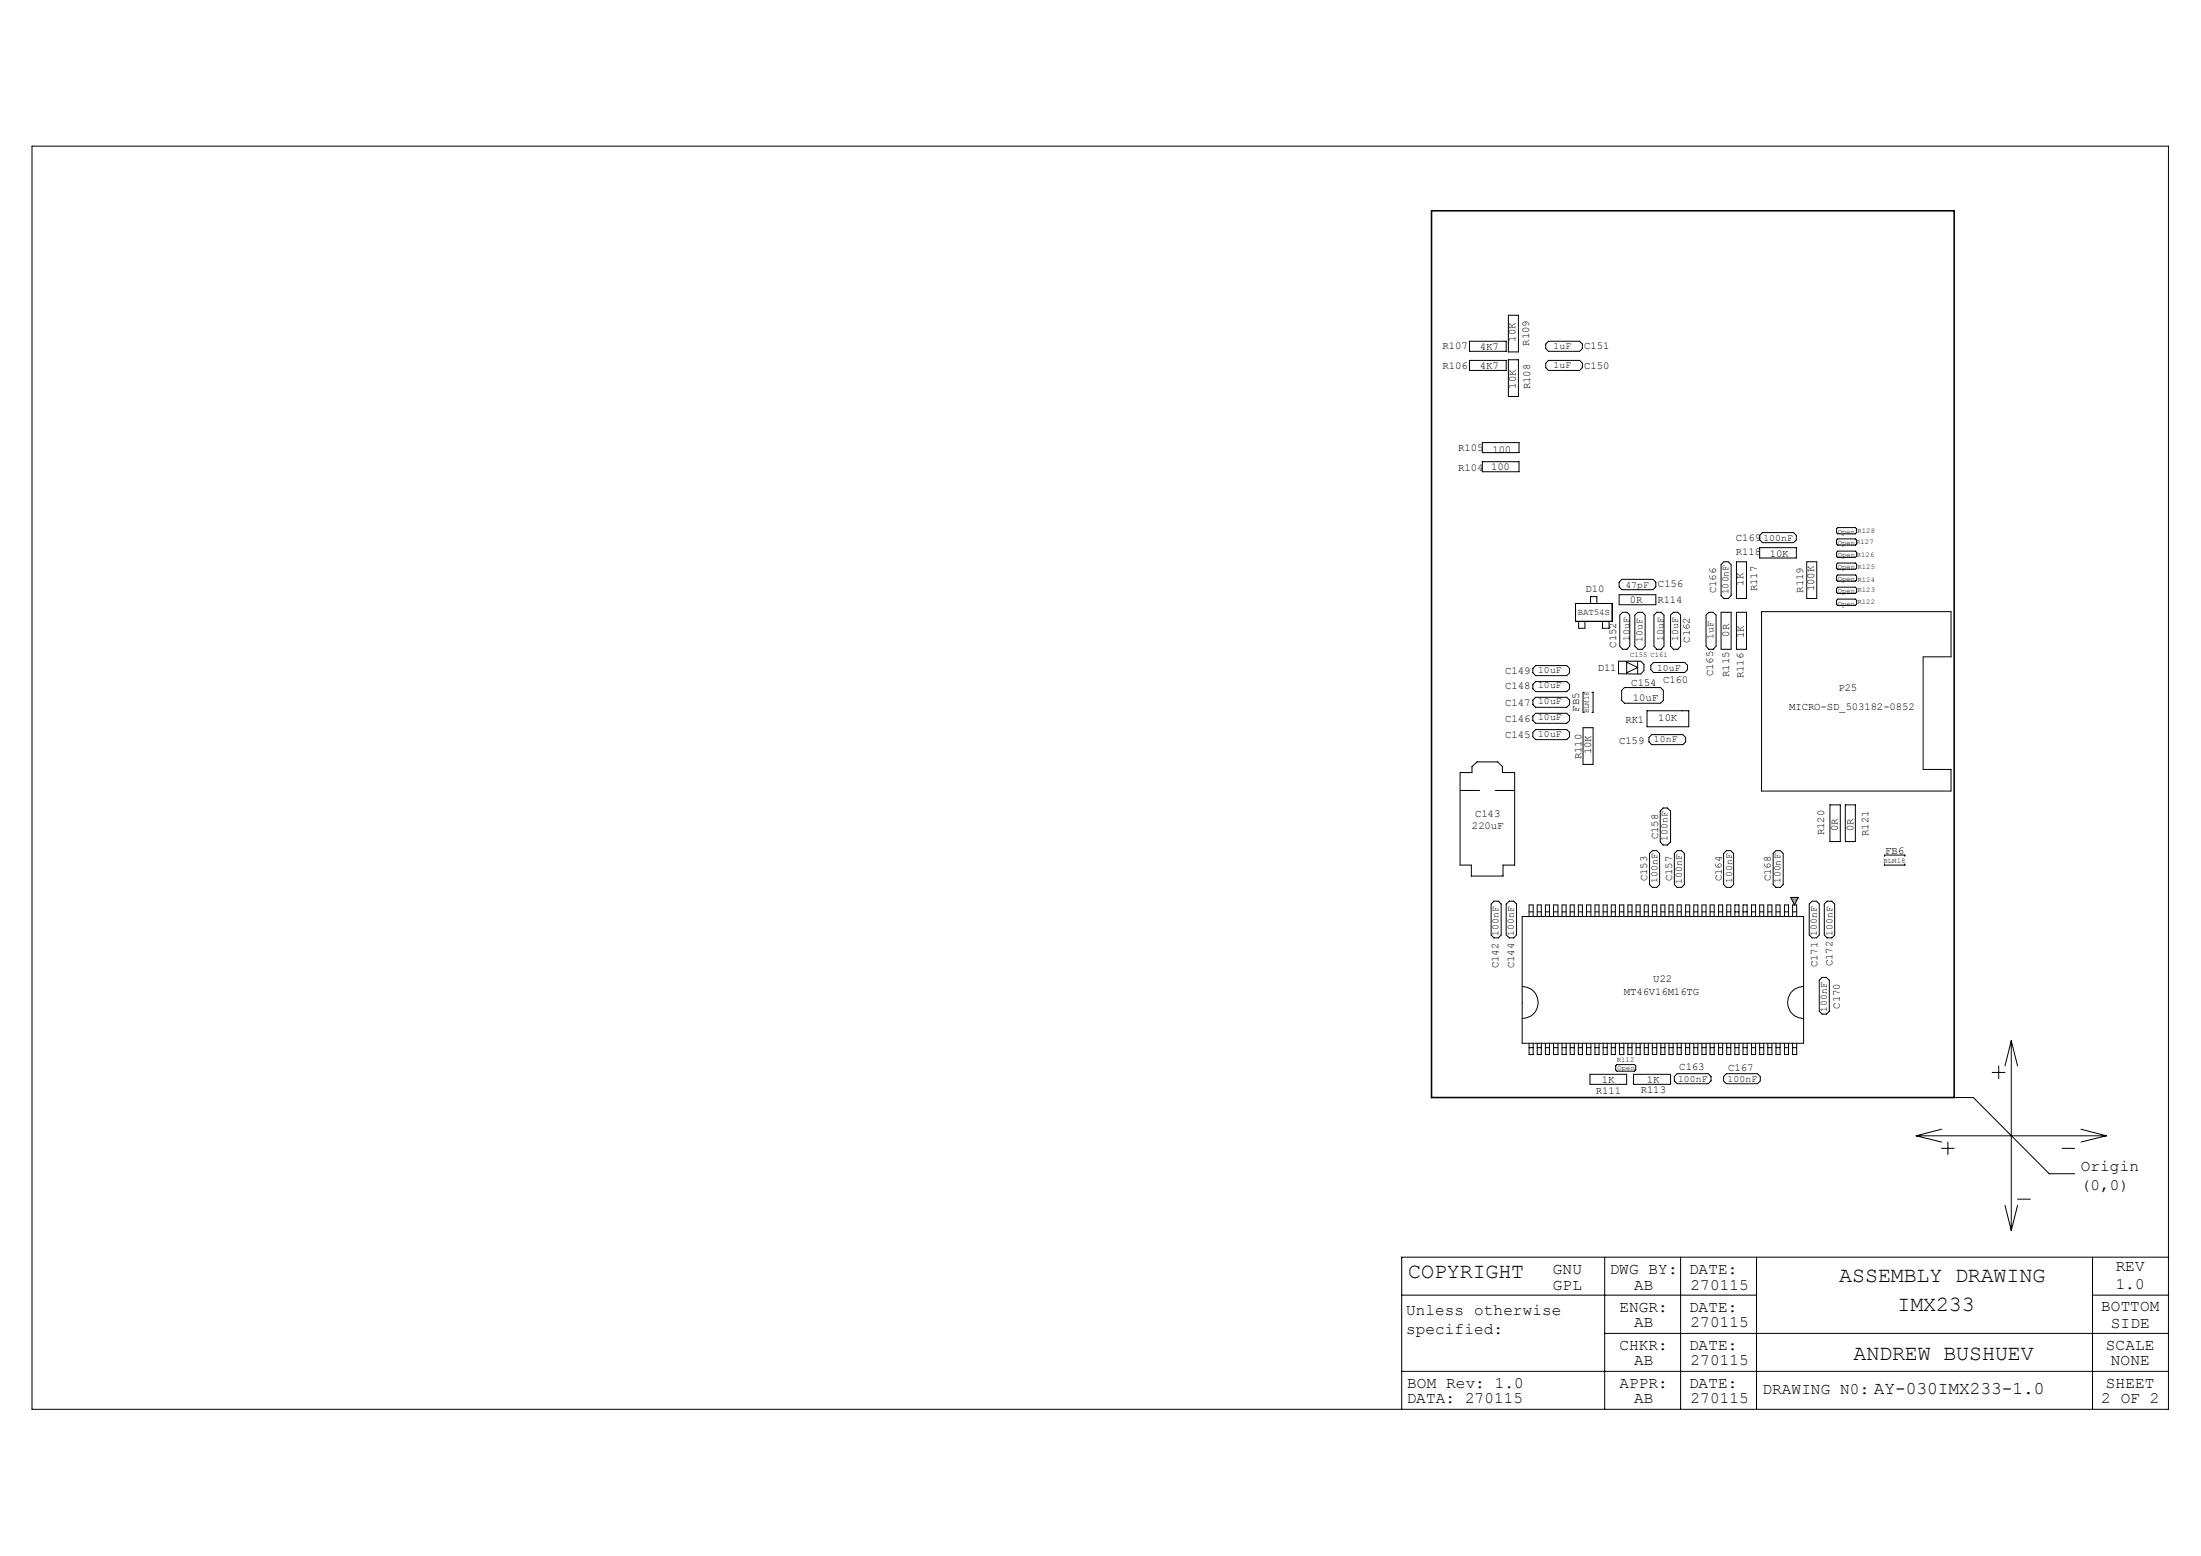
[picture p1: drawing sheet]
<svg xmlns="http://www.w3.org/2000/svg" width="297mm" height="210mm" viewBox="0 0 297 210" stroke-linecap="round" stroke-linejoin="round" font-family="sans-serif">
<g fill="none" stroke="#000" stroke-width=".13">
<path d="M4.3 19.7h288.3v170.5h-288.3zM258.6 153.3h25.6M258.6 153.3l3.4 .8M262 152.4l-3.4 .9M262 155h1.7M262.8 154.1v1.7M263.7 148.1h2.6l10.2 10.3h3.5M268.8 144.7h1.8M269.7 143.8v1.8M271.4 140.5v25.6M271.4 140.5l.8 3.3M271.4 140.5l-.8 3.3"/>
<path d="M278.3 155h1.7M280.8 152.4l3.4 .9M284.2 153.3l-3.4 .8M189.1 174.8h47.9M216.5 180h76.1M216.5 169.7v20.5M226.8 169.7v20.5M237 169.7v20.5M270.6 162.7l.8 3.4M272.2 161.8h1.8M272.2 162.7l-.8 3.4M282.4 174.8h10.2"/>
<path d="M282.4 169.7v20.5M292.6 169.7h-103.5v20.5M189.1 185.1h103.5"/>
</g>
<g fill="#959595">
<path d="M242.1 121.1h.6l-.6 1z" fill-rule="evenodd"/>
<path d="M241.6 121.1h.5v1z" fill-rule="evenodd"/>
</g>
<g fill="none" stroke="#000" stroke-width=".13">
<path d="M198.3 46.1h4.9v1.3h-4.9zM198.3 48.6h4.9v1.4h-4.9zM200 59.7h5v1.4h-5zM203.5 42.5h1.4v5h-1.4zM203.5 48.6h1.4v4.9h-1.4zM208.6 49l.4-.4h4.1l.4 .4v.6l-.4 .4h-4.1l-.4-.4zM209 46.1h4.1l.4 .3v.6l-.4 .4h-4.1l-.4-.4v-.6zM200 62.3h5v1.4h-5zM218.5 78.6l.4-.4h4.2l.3 .4v.6l-.3 .4h-4.2l-.4-.4zM232.2 76.2l.4-.4h.6l.4 .4v4.2l-.4 .4h-.6l-.4-.4zM234.3 75.8h1.4v5h-1.4zM237.4 73.9h5v1.4h-5z"/>
<path d="M237.8 71.9h4.2l.4 .4v.6l-.4 .3h-4.2l-.4-.3v-.6zM243.8 75.8h1.4v5h-1.4zM247.8 74.5l.2-.1h2.4l.1 .1v.6l-.1 .1h-2.4l-.2-.1zM247.8 77.8l.2-.2h2.4l.1 .2v.5l-.1 .1h-2.4l-.2-.1zM247.8 71.4l.2-.2h2.4l.1 .2v.5l-.1 .2h-2.4l-.2-.2zM247.8 72.9l.2-.2h2.4l.1 .2v.5l-.1 .2h-2.4l-.2-.2zM247.8 76.2l.2-.2h2.4l.1 .2v.5l-.1 .1h-2.4l-.2-.1zM247.8 79.4l.2-.2h2.4l.1 .2v.5l-.1 .2h-2.4l-.2-.2zM206.8 90.2l.4-.4h4.2l.4 .4v.6l-.4 .4h-4.2l-.4-.4zM206.8 92.4l.4-.4h4.2l.4 .4v.6l-.4 .3h-4.2l-.4-.3zM206.8 94.5l.4-.4h4.2l.4 .4v.6l-.4 .4h-4.2l-.4-.4zM206.8 96.6l.4-.3h4.2l.4 .3v.6l-.4 .4h-4.2l-.4-.4z"/>
<path d="M207.2 98.5h4.2l.4 .3v.6l-.4 .4h-4.2l-.4-.4v-.6zM212.6 81.4h5v2.5h-5zM213 83.9v.9h.9v-.9M213.6 98.2h1.4v5h-1.4zM213.8 93.4h-.2v2.7h.2M214.6 81.4v-.9h.9v.9M214.8 93.4h.2v2.7h-.2M216.2 83.9v.9h.9v-.9M218.4 89.2h3l.4 .5v.8l-.4 .5-3-.1zM218.5 80.3h4.9v1.3h-4.9zM218.9 82.6h.6l.4 .4v4.2l-.4 .4h-.6l-.3-.4v-4.2zM219.2 92.8h4.9l.4 .4v1.3l-.4 .4h-4.9l-.4-.4v-1.3z"/>
<path d="M219.5 89.4l1.5 .7-1.5 .7zM220.6 83l.4-.4h.6l.4 .4v4.2l-.4 .4h-.6l-.4-.4zM221 89.2v1.7M222.2 95.9h5.7v2.2h-5.7zM222.5 99.5l.4-.4h4.2l.4 .4v.6l-.4 .4h-4.2l-.4-.4zM222.8 89.8l.3-.4h4.2l.4 .4v.6l-.4 .4h-4.2l-.3-.4zM223.6 82.6h.6l.3 .4v4.2l-.3 .4h-.6l-.4-.4v-4.2zM225.8 82.6h.6l.4 .4v4.2l-.4 .4h-.6l-.4-.4v-4.2zM230.6 82.6h.6l.4 .4v4.2l-.4 .4h-.6l-.4-.4v-4.2zM232.2 82.6h1.4v5h-1.4zM234.3 82.6h1.4v5h-1.4zM237.7 82.5h25.6v6.1h-3.8v15.2h3.8v3h-25.6z"/>
<path d="M247.8 81l.2-.1h2.4l.1 .1v.5l-.1 .2h-2.4l-.2-.2zM197 104.3h1.6v-.8l.7-.7h2.8l.6 .7v.8h1.7v12.5h-1.6v1.4h-4.3v-1.4h-1.5zM197.1 106.7h2.5M201.8 106.7h2.5M223 114.8h.6l.3 .4v4.2l-.3 .4h-.6l-.4-.4v-4.2zM224.4 109.1h.6l.4 .4v4.1l-.4 .4h-.6l-.4-.4v-4.1zM225.9 115.2l.4-.4h.6l.4 .4v4.2l-.4 .4h-.6l-.4-.4zM233 114.8h.6l.3 .4v4.2l-.3 .4h-.6l-.4-.4v-4.2zM239.3 115.2l.3-.4h.6l.4 .4v4.2l-.4 .4h-.6l-.3-.4zM246.9 108.6h1.4v5h-1.4zM249 108.6h1.4v5h-1.4zM254.3 116.6v.2h2.7v-.2"/>
<path d="M254.3 115.6v-.2h2.7v.2M201.2 122l.4-.4h.6l.4 .4v4.2l-.4 .4h-.6l-.4-.4zM203.2 122l.5-.4h.6l.3 .4v4.2l-.3 .4h-.6l-.5-.4zM205.4 133.1a2.16 2.16 0 0 1 2.2 2.2 2.16 2.16 0 0 1-2.2 2.2M205.4 123.7h38v17.1h-38zM206.3 123.7v-1.6h.6v1.6M206.3 123.1h.6M207.4 123.7v-1.6h.6v1.6M207.4 123.1h.6M208.5 123.7v-1.6h.6v1.6M208.5 123.1h.6M209.6 123.7v-1.6h.6v1.6"/>
<path d="M209.6 123.1h.6M210.8 123.7v-1.6h.5v1.6M210.8 123.1h.5M211.9 123.7v-1.6h.5v1.6M211.9 123.1h.5M213 123.7v-1.6h.5v1.6M213 123.1h.5M214.1 123.7v-1.6h.6v1.6M214.1 123.1h.6M215.2 123.7v-1.6h.6v1.6M215.2 123.1h.6M216.3 123.7v-1.6h.6v1.6"/>
<path d="M216.3 123.1h.6M217.4 123.7v-1.6h.6v1.6M217.4 123.1h.6M218.5 123.7v-1.6h.6v1.6M218.5 123.1h.6M219.7 123.7v-1.6h.5v1.6M219.7 123.1h.5M220.8 123.7v-1.6h.5v1.6M220.8 123.1h.5M221.9 123.7v-1.6h.5v1.6M221.9 123.1h.5M223 123.7v-1.6h.6v1.6"/>
<path d="M223 123.1h.6M224.1 123.7v-1.6h.6v1.6M224.1 123.1h.6M225.2 123.7v-1.6h.6v1.6M225.2 123.1h.6M226.3 123.7v-1.6h.6v1.6M226.3 123.1h.6M227.5 123.7v-1.6h.5v1.6M227.5 123.1h.5M228.6 123.7v-1.6h.5v1.6M228.6 123.1h.5M229.7 123.7v-1.6h.5v1.6"/>
<path d="M229.7 123.1h.5M230.8 123.7v-1.6h.5v1.6M230.8 123.1h.5M231.9 123.7v-1.6h.6v1.6M231.9 123.1h.6M233 123.7v-1.6h.6v1.6M233 123.1h.6M234.1 123.7v-1.6h.6v1.6M234.1 123.1h.6M235.2 123.7v-1.6h.6v1.6M235.2 123.1h.6M236.3 123.7v-1.6h.6v1.6"/>
<path d="M236.3 123.1h.6M237.4 123.7v-1.6h.6v1.6M237.4 123.1h.6M238.5 123.7v-1.6h.6v1.6M238.5 123.1h.6M239.6 123.7v-1.6h.6v1.6M239.6 123.1h.6M240.8 123.7v-1.6h.5v1.6M240.8 123.1h.5M241.6 121.1h1.1l-.6 1zM241.9 123.7v-1.6h.5v1.6M241.9 123.1h.5"/>
<path d="M243.4 133.1a2.16 2.16 0 0 0-2.2 2.2 2.16 2.16 0 0 0 2.2 2.2M244.1 122l.4-.4h.6l.4 .4v4.2l-.4 .4h-.6l-.4-.4zM245.5 132.3l.4-.4h.6l.3 .4v4.2l-.3 .4h-.6l-.4-.4zM246.2 122l.3-.4h.7l.4 .4v4.2l-.4 .4h-.7l-.3-.4zM206.3 140.8v1.5h.6v-1.5M206.3 141.4h.6M207.4 140.8v1.5h.6v-1.5M207.4 141.4h.6M208.5 140.8v1.5h.6v-1.5M208.5 141.4h.6M209.6 140.8v1.5h.6v-1.5M209.6 141.4h.6"/>
<path d="M210.8 140.8v1.5h.5v-1.5M210.8 141.4h.5M211.9 140.8v1.5h.5v-1.5M211.9 141.4h.5M213 140.8v1.5h.5v-1.5M213 141.4h.5M214.1 141.4h.6M214.1 140.8v1.5h.6v-1.5M214.5 145h5v1.3h-5zM215.2 141.4h.6M215.2 140.8v1.5h.6v-1.5M216.3 141.4h.6"/>
<path d="M216.3 140.8v1.5h.6v-1.5M217.4 141.4h.6M217.4 140.8v1.5h.6v-1.5M218.2 143.7h2.4l.1 .1v.6l-.1 .2h-2.4l-.2-.2v-.6zM218.5 141.4h.6M218.5 140.8v1.5h.6v-1.5M219.7 141.4h.5M219.7 140.8v1.5h.5v-1.5M220.4 145h5v1.3h-5zM220.8 141.4h.5M220.8 140.8v1.5h.5v-1.5M221.9 141.4h.5"/>
<path d="M221.9 140.8v1.5h.5v-1.5M223 141.4h.6M223 140.8v1.5h.6v-1.5M224.1 141.4h.6M224.1 140.8v1.5h.6v-1.5M225.2 141.4h.6M225.2 140.8v1.5h.6v-1.5M225.9 145.3l.4-.4h4.2l.4 .4v.6l-.4 .4h-4.2l-.4-.4zM226.3 141.4h.6M226.3 140.8v1.5h.6v-1.5M227.5 141.4h.5M227.5 140.8v1.5h.5v-1.5"/>
<path d="M228.6 141.4h.5M228.6 140.8v1.5h.5v-1.5M229.7 141.4h.5M229.7 140.8v1.5h.5v-1.5M230.8 141.4h.5M230.8 140.8v1.5h.5v-1.5M231.9 141.4h.6M231.9 140.8v1.5h.6v-1.5M233 144.9h4.2l.3 .4v.6l-.3 .4h-4.2l-.4-.4v-.6zM233 141.4h.6M233 140.8v1.5h.6v-1.5M234.1 141.4h.6"/>
<path d="M234.1 140.8v1.5h.6v-1.5M235.2 141.4h.6M235.2 140.8v1.5h.6v-1.5M236.3 141.4h.6M236.3 140.8v1.5h.6v-1.5M237.4 141.4h.6M237.4 140.8v1.5h.6v-1.5M238.5 141.4h.6M238.5 140.8v1.5h.6v-1.5M239.6 141.4h.6M239.6 140.8v1.5h.6v-1.5M240.8 141.4h.5"/>
<path d="M240.8 140.8v1.5h.5v-1.5M241.9 141.4h.5M241.9 140.8v1.5h.5v-1.5"/>
</g>
<path d="M193.2 28.4h70.5v119.7h-70.5z" fill="none" stroke="#000" stroke-width=".21"/>
<g font-size="2.9">
<text x="190" y="172.5">COPYRIGHT</text>
<text x="248.2" y="173.1">ASSEMBLY DRAWING</text>
<text x="256" y="177">IMX233</text>
<text x="250.1" y="183.6">ANDREW BUSHUEV</text>
</g>
<g font-size="2.2">
<text x="280.8" y="158">Origin</text>
<text x="280.8" y="160.6">(0,0)</text>
<text x="209.5" y="171.9">GNU</text>
<text x="217.2" y="171.9">DWG BY:</text>
<text x="227.9" y="171.9">DATE:</text>
<text x="285.5" y="171.5">REV</text>
<text x="285.5" y="173.9">1.0</text>
<text x="189.7" y="177.5">Unless otherwise</text>
<text x="209.5" y="174">GPL</text>
<text x="218.5" y="177">ENGR:</text>
<text x="220.5" y="174">AB</text>
<text x="220.5" y="179.2">AB</text>
<text x="227.9" y="177">DATE:</text>
<text x="228.1" y="174">270115</text>
<text x="228.1" y="179.2">270115</text>
<text x="283.5" y="176.9">BOTTOM</text>
<text x="284.9" y="179.2">SIDE</text>
<text x="189.7" y="180">specified:</text>
<text x="218.5" y="182.2">CHKR:</text>
<text x="220.5" y="184.3">AB</text>
<text x="227.9" y="182.2">DATE:</text>
<text x="228.1" y="184.3">270115</text>
<text x="284.2" y="182.2">SCALE</text>
<text x="284.9" y="184.3">NONE</text>
<text x="189.8" y="189.4">DATA: 270115</text>
<text x="189.9" y="187.3">BOM Rev: 1.0</text>
<text x="218.5" y="187.3">APPR:</text>
<text x="220.5" y="189.4">AB</text>
<text x="227.9" y="187.3">DATE:</text>
<text x="228.1" y="189.4">270115</text>
<text x="237.8" y="188.1">DRAWING N0: AY-030IMX233-1.0</text>
<text x="283.5" y="189.4">2 OF 2</text>
<text x="284.2" y="187.3">SHEET</text>
</g>
<g font-size="1.4">
<text x="194.6" y="47.2">R107</text>
<text x="199.7" y="47.2">4K7</text>
<text x="204.5" y="46.1" transform="rotate(-90 204.5 46.1)">10K</text>
<text x="206.3" y="46.7" transform="rotate(-90 206.3 46.7)">R109</text>
<text x="213.8" y="47.2">C151</text>
<text x="194.6" y="49.8">R106</text>
<text x="199.7" y="49.8">4K7</text>
<text x="204.6" y="52.5" transform="rotate(-90 204.6 52.5)">10K</text>
<text x="206.5" y="52.5" transform="rotate(-90 206.5 52.5)">R108</text>
<text x="213.8" y="49.8">C150</text>
<text x="196.8" y="60.9">R105</text>
<text x="196.8" y="63.6">R104</text>
<text x="201.2" y="63.5">100</text>
<text x="201.4" y="61.2">100</text>
<text x="234.2" y="73">C169</text>
<text x="234.2" y="74.8">R118</text>
<text x="238.8" y="75.2">10K</text>
<text x="213.9" y="79.9">D10</text>
<text x="219.9" y="81.4">0R</text>
<text x="223.6" y="81.4">R114</text>
<text x="223.7" y="79.3">C156</text>
<text x="231.6" y="80.1" transform="rotate(-90 231.6 80.1)">C166</text>
<text x="235.3" y="79" transform="rotate(-90 235.3 79)">1K</text>
<text x="237.1" y="79.8" transform="rotate(-90 237.1 79.8)">R117</text>
<text x="243.3" y="80" transform="rotate(-90 243.3 80)">R119</text>
<text x="244.8" y="79.8" transform="rotate(-90 244.8 79.8)">100K</text>
<text x="218.1" y="87.4" transform="rotate(-90 218.1 87.4)">C152</text>
<text x="228" y="86.7" transform="rotate(-90 228 86.7)">C162</text>
<text x="233.3" y="85.9" transform="rotate(-90 233.3 85.9)">0R</text>
<text x="235.3" y="86.1" transform="rotate(-90 235.3 86.1)">1K</text>
<text x="203.1" y="90.9">C149</text>
<text x="203.1" y="95.3">C147</text>
<text x="203.1" y="93">C148</text>
<text x="215.6" y="90.6">D11</text>
<text x="220.1" y="92.6">C154</text>
<text x="220.3" y="94.6">10uF</text>
<text x="224.4" y="92.2">C160</text>
<text x="231.2" y="91.3" transform="rotate(-90 231.2 91.3)">C165</text>
<text x="233.3" y="91.4" transform="rotate(-90 233.3 91.4)">R115</text>
<text x="235.3" y="91.5" transform="rotate(-90 235.3 91.5)">R116</text>
<text x="241.4" y="95.8">MICRO-SD_503182-0852</text>
<text x="248.1" y="93.3">P25</text>
<text x="203.1" y="99.7">C145</text>
<text x="203.1" y="97.5">C146</text>
<text x="213.1" y="96.1" transform="rotate(-90 213.1 96.1)">FB5</text>
<text x="214.7" y="101.8" transform="rotate(-90 214.7 101.8)">10K</text>
<text x="218.5" y="100.4">C159</text>
<text x="219.3" y="97.6">RK1</text>
<text x="223.8" y="97.4">10K</text>
<text x="213.4" y="102.5" transform="rotate(-90 213.4 102.5)">R110</text>
<text x="198.6" y="111.8">220uF</text>
<text x="199" y="110.2">C143</text>
<text x="223.8" y="113.2" transform="rotate(-90 223.8 113.2)">C158</text>
<text x="246.2" y="112.7" transform="rotate(-90 246.2 112.7)">R120</text>
<text x="248" y="112.1" transform="rotate(-90 248 112.1)">0R</text>
<text x="250.1" y="112.1" transform="rotate(-90 250.1 112.1)">0R</text>
<text x="252.1" y="112.8" transform="rotate(-90 252.1 112.8)">R121</text>
<text x="222.3" y="119" transform="rotate(-90 222.3 119)">C153</text>
<text x="225.6" y="119" transform="rotate(-90 225.6 119)">C157</text>
<text x="232.3" y="119" transform="rotate(-90 232.3 119)">C164</text>
<text x="239" y="119" transform="rotate(-90 239 119)">C168</text>
<text x="254.4" y="115.3">FB6</text>
<text x="202.2" y="130.7" transform="rotate(-90 202.2 130.7)">C142</text>
<text x="204.3" y="130.7" transform="rotate(-90 204.3 130.7)">C144</text>
<text x="245.2" y="130.5" transform="rotate(-90 245.2 130.5)">C171</text>
<text x="247.3" y="130.4" transform="rotate(-90 247.3 130.4)">C172</text>
<text x="219.1" y="134.3">MT46V16M16TG</text>
<text x="223.1" y="132.6">U22</text>
<text x="248.3" y="136.1" transform="rotate(-90 248.3 136.1)">C170</text>
<text x="215.3" y="147.6">R111</text>
<text x="216.1" y="146.2">1K</text>
<text x="221.4" y="147.5">R113</text>
<text x="222.2" y="146.2">1K</text>
<text x="226.6" y="144.4">C163</text>
<text x="233.2" y="144.6">C167</text>
</g>
<g font-size="1.3">
<text x="209.6" y="47.2">1uF</text>
<text x="209.6" y="49.7">1uF</text>
<text x="238" y="73">100nF</text>
<text x="219.3" y="79.3">47pF</text>
<text x="233.3" y="80.2" transform="rotate(-90 233.3 80.2)">100nF</text>
<text x="219.9" y="86.5" transform="rotate(-90 219.9 86.5)">10uF</text>
<text x="221.7" y="86.6" transform="rotate(-90 221.7 86.6)">10uF</text>
<text x="224.5" y="86.5" transform="rotate(-90 224.5 86.5)">10uF</text>
<text x="226.4" y="86.5" transform="rotate(-90 226.4 86.5)">10uF</text>
<text x="231.2" y="86.3" transform="rotate(-90 231.2 86.3)">1uF</text>
<text x="207.6" y="90.8">10uF</text>
<text x="207.6" y="95">10uF</text>
<text x="207.6" y="92.9">10uF</text>
<text x="223.6" y="90.6">10uF</text>
<text x="207.6" y="99.4">10uF</text>
<text x="207.6" y="97.2">10uF</text>
<text x="223.2" y="100.1">10nF</text>
<text x="225" y="113.5" transform="rotate(-90 225 113.5)">100nF</text>
<text x="223.6" y="119.1" transform="rotate(-90 223.6 119.1)">100nF</text>
<text x="226.9" y="119.3" transform="rotate(-90 226.9 119.3)">100nF</text>
<text x="233.7" y="119.1" transform="rotate(-90 233.7 119.1)">100nF</text>
<text x="240.3" y="119.2" transform="rotate(-90 240.3 119.2)">100nF</text>
<text x="202.2" y="126.3" transform="rotate(-90 202.2 126.3)">100nF</text>
<text x="204.3" y="126.3" transform="rotate(-90 204.3 126.3)">100nF</text>
<text x="245.1" y="126.3" transform="rotate(-90 245.1 126.3)">100nF</text>
<text x="247.3" y="126.3" transform="rotate(-90 247.3 126.3)">100nF</text>
<text x="246.5" y="136.6" transform="rotate(-90 246.5 136.6)">100nF</text>
<text x="226.4" y="146.1">100nF</text>
<text x="233.1" y="146.1">100nF</text>
</g>
<text font-size="1.2" x="212.9" y="83.1">BAT54S</text>
<g font-size="1">
<text x="248" y="76.8">Open R125</text>
<text x="248" y="72">Open R128</text>
<text x="248" y="75.2">Open R126</text>
<text x="248" y="73.6">OpenR127</text>
<text x="248" y="81.7">Open R122</text>
<text x="248" y="80.1">Open R123</text>
<text x="248" y="78.4">Open R124</text>
<text x="220" y="88.7">C155 C161</text>
<text x="214.4" y="96.3" transform="rotate(-90 214.4 96.3)">BLM18</text>
<text x="254.2" y="116.5">BLM18</text>
<text x="218.2" y="143.4">R112</text>
<text x="218.3" y="144.4">Open</text>
</g>
</svg>
